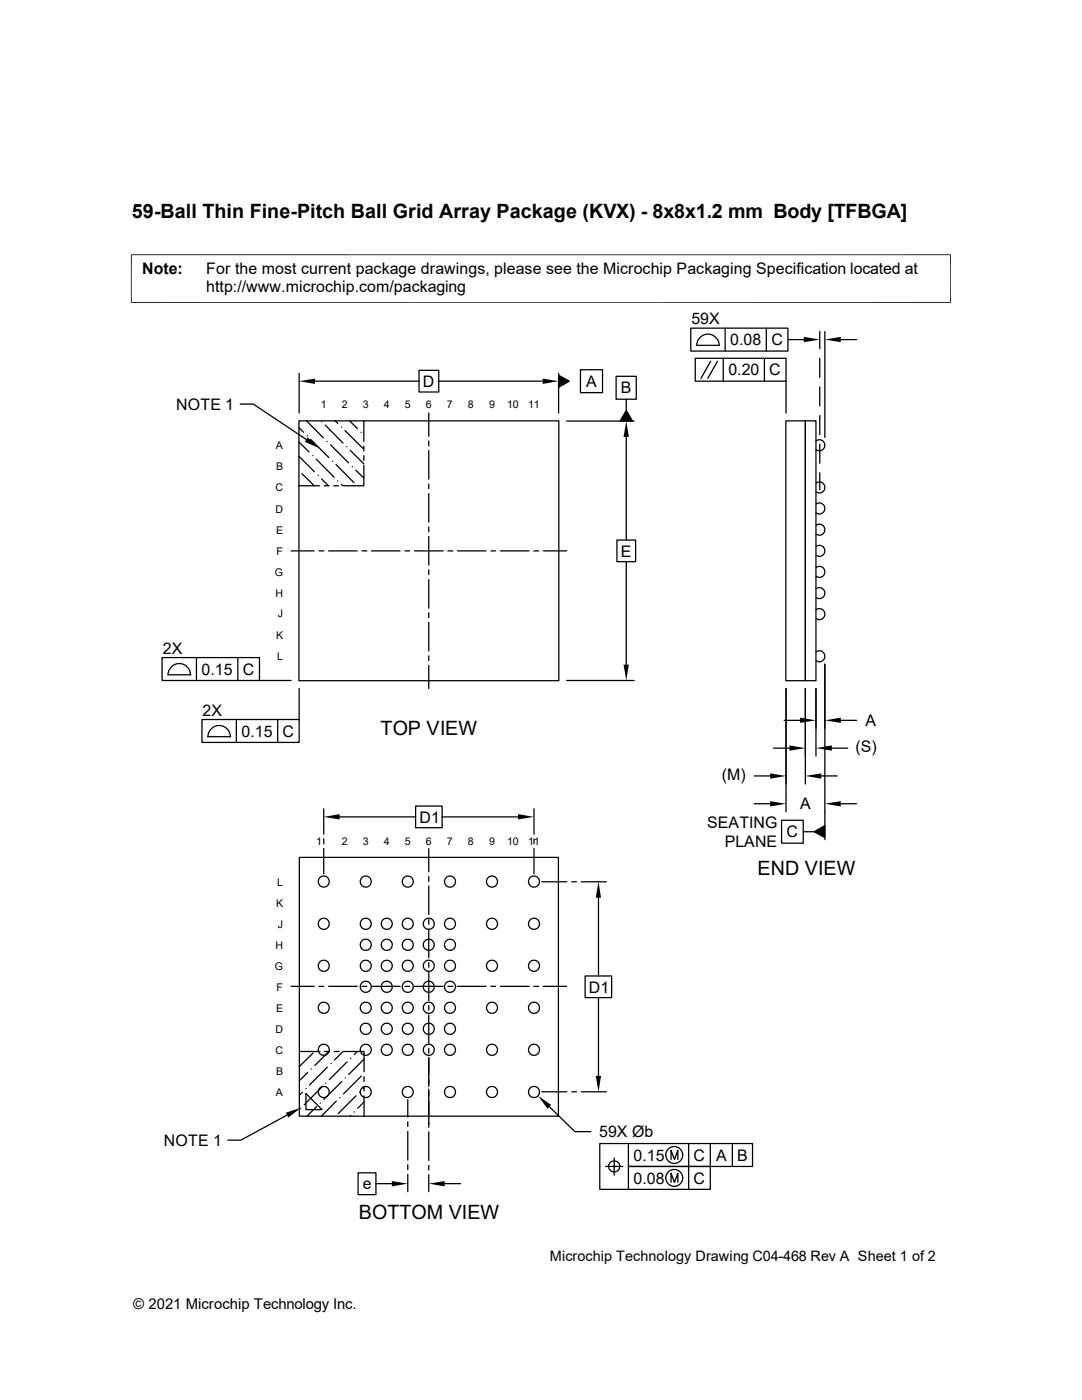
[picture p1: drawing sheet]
<svg xmlns="http://www.w3.org/2000/svg" width="216mm" height="279mm" viewBox="0 0 216 279" stroke-linecap="round" stroke-linejoin="round" font-family="sans-serif">
<g fill="none" stroke="#000" stroke-width=".25">
<path d="M59.7 74.5v7.9M62.9 76.1h20.7M83.6 73.9h3.9v4.3h-3.9zM87.5 76.1h20.8M111.5 74.9l2.1 1.2-2.1 1.2zM111.5 74.5v7.9M115.8 73.8h4.4v4.6h-4.4zM122.9 75.1h4.1v4.6h-4.1zM125 79.7v2.2M137.8 65.5h19.4v4.6h-19.4zM138.7 71.5h18.1v4.6h-18.1zM139 68.9h4.6"/>
<path d="M139 68.9a2.24 2.24 0 0 1 2.3-2.2 2.24 2.24 0 0 1 2.2 2.2M141.8 72.1l-1.9 3.4M143.2 72.1l-2 3.4M144.3 71.5v4.6M144.7 65.5v4.6M152.5 71.5v4.6M152.9 65.5v4.6M156.8 76.1v6.3M157.2 67.8h3.2M163.6 66.2v3.4M163.6 71.5v3.8M163.6 77.2v3.8"/>
<path d="M164.6 66.2v21.1M167.8 67.8h3.1M47.9 80.6h2.6l10.6 7.1M59.6 84h51.9v51.8h-51.9zM59.6 96.8l.2 .1M59.6 91.1l3.1 3M59.6 88.2l2.1 2M59.6 85.3l1 1M59.6 96.9h4.2M60.2 94.5l2.5 2.4M61.2 84l3.3 3.4M61.3 87h.1"/>
<path d="M62 87.7l3.6 3.6M62.4 90.9h.1M63.1 91.7l3.6 3.6M63.5 94.9h.1M64.2 95.6l1.3 1.3M64.2 84.2h.1M64.7 96.9h1M64.9 84.8l3.6 3.6M65.2 88.1h.1M66 88.8l3.6 3.6M66.3 92h.1M66.6 96.9h1"/>
<path d="M66.9 84l.5 .5M67.1 92.7l3.5 3.6M67.4 96h.1M68.1 96.7l.3 .2M68.1 85.2h.1M68.8 85.9l3.6 3.6M69.2 89.2h.1M69.8 84l1.5 1.6M69.9 89.9l2.7 2.7M70.3 93.1h.1M71 93.8l1.6 1.6M72.1 86.3h.1"/>
<path d="M72.6 92.9v4h-4.1M72.6 84v4.1M72.6 89v1M72.6 90.9v1M85.6 82.4v4.7M85.6 88v1M85.6 89.9v5.7M85.6 96.6v.9M85.6 98.5v5.7M113.1 84h13.4M125 81.9l1.2 2.1h-2.5zM125 87.2v20.6"/>
<path d="M156.8 84h3.9v51.8h-3.9zM160.7 84h2.1v51.8h-2.1zM162.8 96.4a1.11 1.11 0 0 1 1.5 .1 1.11 1.11 0 0 1 0 1.5 1.11 1.11 0 0 1-1.5 .2M162.8 88a1.11 1.11 0 0 1 1.5 .1 1.11 1.11 0 0 1 0 1.5 1.11 1.11 0 0 1-1.5 .1M163.6 82.9v3.8M163.6 88.6v3.9M163.6 94.4v3.3M58.1 109.9h4.6M63.7 109.9h.9M65.6 109.9h5.7M72.2 109.9h1M74.1 109.9h5.7"/>
<path d="M80.8 109.9h.9M82.7 109.9h5.7M85.6 105.2v.9M85.6 107.1v5.7M85.6 113.7v1M85.6 115.7v5.7M89.4 109.9h.9M91.3 109.9h5.7M98 109.9h.9M99.9 109.9h5.7M106.5 109.9h1M108.4 109.9h4.7"/>
<path d="M123.1 107.8h3.7v4.3h-3.7zM125 112.1v20.5M162.8 117.5a1.11 1.11 0 0 1 1.5 .1 1.11 1.11 0 0 1 0 1.5 1.11 1.11 0 0 1-1.5 .2M162.8 113.2a1.11 1.11 0 0 1 1.5 .2 1.11 1.11 0 0 1 0 1.5 1.11 1.11 0 0 1-1.5 .1M162.8 109.1a1.11 1.11 0 0 1 1.5 .1 1.11 1.11 0 0 1 0 1.5 1.11 1.11 0 0 1-1.5 .1M162.8 104.8a1.11 1.11 0 0 1 1.5 .2 1.11 1.11 0 0 1 0 1.5 1.11 1.11 0 0 1-1.5 .1M162.8 100.6a1.11 1.11 0 0 1 1.5 .1 1.11 1.11 0 0 1 0 1.5 1.11 1.11 0 0 1-1.5 .2M32.3 131.2h19.5v4.6h-19.5zM33.5 134.7h4.6M33.5 134.7a2.24 2.24 0 0 1 2.3-2.3 2.24 2.24 0 0 1 2.2 2.3M39.2 131.2v4.6M47.5 131.2v4.6"/>
<path d="M51.7 135.8h6.4M59.7 137.4v6.2M85.6 122.3v1M85.6 124.2v5.7M85.6 130.9v.9M85.6 132.8v4.6M113.1 135.8h13.4M156.8 137.4v24.6M160.7 137.4v19.1M162.8 130.1a1.11 1.11 0 0 1 1.5 .1 1.11 1.11 0 0 1 0 1.5 1.11 1.11 0 0 1-1.5 .2M162.8 121.7a1.11 1.11 0 0 1 1.5 .1 1.11 1.11 0 0 1 0 1.5 1.11 1.11 0 0 1-1.5 .1M162.8 137.4v13.5"/>
<path d="M164.6 132.5v35.1M40.3 143.6h19.4v4.6h-19.4zM41.4 147h4.6a2.24 2.24 0 0 0-2.3-2.2 2.24 2.24 0 0 0-2.2 2.2M47.2 143.6v4.6M55.4 143.6v4.6M150.5 154.9h3.2M154.3 149.3h3.2M156.5 143.8h3.1M163.9 154.9h3.1M166 149.3h3.2M167.8 143.8h3.1M59.7 171.1h51.7v51.7h-51.7z"/>
<path d="M64.6 161.4v5.1M64.6 167.4v1M64.6 169.3v5.1M67.8 163h15.1M82.9 160.9h5.3v4.3h-5.3zM85.6 169.4v4.6M85.6 174.9v1M85.6 176.8v5.7M88.2 163h15.2M106.6 161.4v5.1M106.6 167.4v1M106.6 169.3v5.1"/>
<path d="M108.1 176h5M114.1 176h.9M116 176h5M119.4 179.2v15.6M150.5 160.4h3.2M156 163.7h4.3v4.6h-4.3zM160.3 166h2.2M162.5 166l2.1-1.2v2.4zM167.8 160.4h3.1M58.1 196.9h4.6M63.7 196.9h.9M65.6 196.9h5.7"/>
<path d="M72.2 196.9h1M74.1 196.9h5.7M80.8 196.9h.9M82.7 196.9h5.7M85.6 183.5v.9M85.6 185.4v5.7M85.6 192.1v.9M85.6 194v5.7M89.4 196.9h.9M91.3 196.9h5.7M98 196.9h.9M99.9 196.9h5.7"/>
<path d="M106.5 196.9h1M108.4 196.9h4.7M116.8 194.8h5.2v4.3h-5.2zM119.4 199.1v15.6M59.7 209.8h4.1M60.3 218l-.6 .6M61 218.2l3.3 3.2h-3.3zM61 217.3h.1M61.4 214l-1.7 1.7M62.1 213.4h.1M62.5 210.1l-2.8 2.8M64.3 216.9l-3.6 3.6"/>
<path d="M64.8 209.8h.9M65 216.2h.1M65.3 213l-3.5 3.5M65.6 209.8l-2.8 2.8M66 212.3h.1M66.7 209.8h.9M67.1 219.8l-3 3M67.8 219h.1M68.2 215.9l-3.6 3.5M68.5 209.8l-1.7 1.7M68.6 209.8h4v4.1M68.9 215.1h.1"/>
<path d="M69.3 211.9l-3.6 3.6M70 211.2h.1M71 218.7l-3.5 3.6M71.3 209.8l-.6 .7M71.8 218h.1M72.1 214.8l-3.6 3.5M72.6 211.4l-3 3M72.6 217l-.1 .3M72.6 219.9l-1.2 1.3M72.6 214.9v.9M72.6 216.8v.9M72.6 218.7v4.1"/>
<path d="M81.4 219.5v3.4M85.6 200.7v.9M85.6 202.6v5.7M85.6 209.2v1M85.6 211.1v5.7M85.6 217.3v7.7M108.1 217.9h5M114.1 217.9h.9M116 217.9h5M57.3 222.5l-9.3 5h-2.5M60 221.2h.1M63.2 220.8l-1.9 2"/>
<path d="M63.9 220.1h.1M70 222.6l-.2 .2M70.7 221.9h.1M71.5 234.1h3.5v4.3h-3.5zM75 236.2h3.2M81.4 223.9v.9M81.4 225.8v5.7M81.4 232.5v.9M81.4 234.4v3.4M85.6 225.9v5.7M85.6 232.6v.9M85.6 234.4v3.4"/>
<path d="M88.7 236.2h3.2M109.6 220.9l5.1 4.9h3.2M120.8 232.8h3.4M121.4 232.8a1.14 1.14 0 0 1 1.2-1.1 1.14 1.14 0 0 1 1.1 1.1M121.5 232.8a1.1 1.1 0 0 0 1.1 1.1 1.1 1.1 0 0 0 1.1-1.1M122.6 231.1v3.4M125.4 228.2v4.6h16.3v4.6h-22v-9.2h30.5v4.6h-24.8v4.6M133.9 231.4v-1.8l.7 1.8 .7-1.8v1.8M133.9 236v-1.9l.7 1.9 .7-1.9v1.9M137.4 228.2v9.2M141.7 228.2v4.6M146.1 228.2v4.6"/>
<circle cx="64.6" cy="175.9" r="1.11"/>
<circle cx="73" cy="175.9" r="1.11"/>
<circle cx="81.4" cy="175.9" r="1.11"/>
<circle cx="89.8" cy="175.9" r="1.11"/>
<circle cx="98.2" cy="175.9" r="1.11"/>
<circle cx="106.5" cy="175.9" r="1.11"/>
<circle cx="64.6" cy="192.7" r="1.11"/>
<circle cx="64.6" cy="184.4" r="1.11"/>
<circle cx="73" cy="192.7" r="1.11"/>
<circle cx="73" cy="184.4" r="1.11"/>
<circle cx="73" cy="188.5" r="1.11"/>
<circle cx="73" cy="196.9" r="1.11"/>
<circle cx="77.2" cy="192.7" r="1.11"/>
<circle cx="77.2" cy="184.4" r="1.11"/>
<circle cx="77.2" cy="196.9" r="1.11"/>
<circle cx="77.2" cy="188.5" r="1.11"/>
<circle cx="81.4" cy="188.5" r="1.11"/>
<circle cx="81.4" cy="196.9" r="1.11"/>
<circle cx="81.4" cy="192.7" r="1.11"/>
<circle cx="81.4" cy="184.4" r="1.11"/>
<circle cx="85.5" cy="192.7" r="1.11"/>
<circle cx="85.5" cy="188.5" r="1.11"/>
<circle cx="85.5" cy="196.9" r="1.11"/>
<circle cx="85.5" cy="184.4" r="1.11"/>
<circle cx="89.8" cy="192.7" r="1.11"/>
<circle cx="89.8" cy="184.4" r="1.11"/>
<circle cx="89.8" cy="188.5" r="1.11"/>
<circle cx="89.8" cy="196.9" r="1.11"/>
<circle cx="98.2" cy="192.7" r="1.11"/>
<circle cx="98.2" cy="184.4" r="1.11"/>
<circle cx="106.5" cy="192.7" r="1.11"/>
<circle cx="106.5" cy="184.4" r="1.11"/>
<circle cx="64.6" cy="209.5" r="1.11"/>
<circle cx="64.6" cy="217.9" r="1.11"/>
<circle cx="64.6" cy="201.1" r="1.11"/>
<circle cx="73" cy="217.9" r="1.11"/>
<circle cx="73" cy="201.1" r="1.11"/>
<circle cx="73" cy="209.5" r="1.11"/>
<circle cx="73" cy="205.3" r="1.11"/>
<circle cx="77.2" cy="201.1" r="1.11"/>
<circle cx="77.2" cy="205.3" r="1.11"/>
<circle cx="77.2" cy="209.5" r="1.11"/>
<circle cx="81.4" cy="209.5" r="1.11"/>
<circle cx="81.4" cy="205.3" r="1.11"/>
<circle cx="81.4" cy="217.9" r="1.11"/>
<circle cx="81.4" cy="201.1" r="1.11"/>
<circle cx="85.5" cy="209.5" r="1.11"/>
<circle cx="85.5" cy="205.3" r="1.11"/>
<circle cx="85.5" cy="201.1" r="1.11"/>
<circle cx="89.8" cy="217.9" r="1.11"/>
<circle cx="89.8" cy="201.1" r="1.11"/>
<circle cx="89.8" cy="209.5" r="1.11"/>
<circle cx="89.8" cy="205.3" r="1.11"/>
<circle cx="98.2" cy="217.9" r="1.11"/>
<circle cx="98.2" cy="209.5" r="1.11"/>
<circle cx="98.2" cy="201.1" r="1.11"/>
<circle cx="106.5" cy="209.5" r="1.11"/>
<circle cx="106.5" cy="217.9" r="1.11"/>
<circle cx="106.5" cy="201.1" r="1.11"/>
<circle cx="134.5" cy="230.5" r="1.69"/>
<circle cx="134.5" cy="235.1" r="1.69"/>
</g>
<g fill="#000">
<path d="M59.7 76.1l3.2-.5v1zM108.3 75.6l3.2 .5-3.2 .5zM111.5 74.9l2.1 1.2-2.1 1.2zM160.4 67.2l3.2 .6-3.2 .5zM164.6 67.8l3.2-.6v1.1zM61.4 87.3l2.4 2.2-3-1.3zM125 84l.5 3.2h-1.1zM125 81.9l1.2 2.1h-2.5zM124.4 132.6h1.1l-.5 3.2zM153.7 154.3l3.1 .6-3.1 .5zM153.7 159.9l3.1 .5-3.1 .6zM157.5 148.8l3.2 .5-3.2 .5z"/>
<path d="M159.6 143.2l3.2 .6-3.2 .5zM160.7 154.9l3.2-.6v1.1zM162.8 149.3l3.2-.5v1zM164.6 143.8l3.2-.6v1.1zM164.6 160.4l3.2-.5v1.1zM64.6 163l3.2-.5v1zM103.4 162.5l3.2 .5-3.2 .5zM119.4 176l.5 3.2h-1zM162.5 166l2.1-1.2v2.4zM118.9 214.7h1l-.5 3.2zM57 222.1l3.1-1-2.6 1.9zM78.2 235.7l3.2 .5-3.2 .6z"/>
<path d="M85.6 236.2l3.1-.5v1.1zM107.4 218.7l2.6 1.8-.7 .8z"/>
</g>
<path d="M26.1 50.8h163.6M26.2 50.8v9.7M189.7 50.8v9.7M26.1 60.4h163.6" fill="none" stroke="#000" stroke-width=".2"/>
<g font-size="3.9">
<text x="26.3" y="43.5">59-Ball Thin Fine-Pitch Ball Grid Array Package (KVX) - 8x8x1.2 mm Body [TFBGA]</text>
<text x="75.9" y="146.7">TOP VIEW</text>
<text x="151.2" y="174.5">END VIEW</text>
<text x="71.6" y="243.2">BOTTOM VIEW</text>
</g>
<g font-size="3.2">
<text x="28.4" y="54.6">Note:</text>
<text x="41.1" y="54.6">For the most current package drawings, please see the Microchip Packaging Specification located at</text>
<text x="41.1" y="58.3">http://www.microchip.com/packaging</text>
<text x="138" y="64.7">59X</text>
<text x="145.7" y="68.9">0.08</text>
<text x="153.9" y="68.9">C</text>
<text x="84.4" y="77.2">D</text>
<text x="117" y="77.2">A</text>
<text x="145.3" y="74.9">0.20</text>
<text x="153.5" y="74.9">C</text>
<text x="35.2" y="81.8">NOTE 1</text>
<text x="123.9" y="78.5">B</text>
<text x="123.9" y="111.1">E</text>
<text x="32.5" y="130.4">2X</text>
<text x="40.2" y="134.7">0.15</text>
<text x="48.4" y="134.7">C</text>
<text x="40.4" y="142.8">2X</text>
<text x="48.2" y="147">0.15</text>
<text x="56.4" y="147">C</text>
<text x="172.7" y="144.9">A</text>
<text x="144" y="155.7">(M)</text>
<text x="170.7" y="150.1">(S)</text>
<text x="159.6" y="161.5">A</text>
<text x="83.7" y="164.2">D1</text>
<text x="141.1" y="165.3">SEATING</text>
<text x="156.9" y="167.1">C</text>
<text x="144.6" y="169.1">PLANE</text>
<text x="117.5" y="198.1">D1</text>
<text x="119.5" y="226.9">59X Øb</text>
<text x="32.7" y="228.7">NOTE 1</text>
<text x="126.4" y="231.6">0.15</text>
<text x="138.4" y="231.6">C</text>
<text x="142.9" y="231.6">A</text>
<text x="147.1" y="231.6">B</text>
<text x="72.4" y="237.4">e</text>
<text x="126.4" y="236.2">0.08</text>
<text x="138.4" y="236.2">C</text>
</g>
<text font-size="3" x="26.6" y="261.3">© 2021 Microchip Technology Inc.</text>
<text font-size="2.9" x="109.7" y="251.6">Microchip Technology Drawing C04-468 Rev A Sheet 1 of 2</text>
<g font-size="2.1">
<text x="64" y="81.4">1</text>
<text x="68.2" y="81.4">2</text>
<text x="72.4" y="81.4">3</text>
<text x="76.6" y="81.4">4</text>
<text x="80.8" y="81.4">5</text>
<text x="85" y="81.4">6</text>
<text x="89.2" y="81.4">7</text>
<text x="93.3" y="81.4">8</text>
<text x="97.6" y="81.4">9</text>
<text x="101.2" y="81.4">10</text>
<text x="105.4" y="81.4">11</text>
<text x="55" y="89.7">A</text>
<text x="55.1" y="93.9">B</text>
<text x="54.9" y="98.1">C</text>
<text x="54.9" y="102.3">D</text>
<text x="55.1" y="106.5">E</text>
<text x="55.2" y="110.7">F</text>
<text x="54.8" y="114.9">G</text>
<text x="54.9" y="119.1">H</text>
<text x="55.4" y="123.2">J</text>
<text x="55.1" y="127.5">K</text>
<text x="55.3" y="131.7">L</text>
<text x="63.1" y="168.7">1</text>
<text x="68.2" y="168.7">2</text>
<text x="72.4" y="168.7">3</text>
<text x="76.6" y="168.7">4</text>
<text x="80.8" y="168.7">5</text>
<text x="85" y="168.7">6</text>
<text x="89.2" y="168.7">7</text>
<text x="93.3" y="168.7">8</text>
<text x="97.6" y="168.7">9</text>
<text x="101.2" y="168.7">10</text>
<text x="105.4" y="168.7">11</text>
<text x="55.3" y="176.7">L</text>
<text x="55.1" y="180.9">K</text>
<text x="55.4" y="185.1">J</text>
<text x="54.9" y="189.3">H</text>
<text x="54.8" y="193.5">G</text>
<text x="55.2" y="197.7">F</text>
<text x="55.1" y="201.9">E</text>
<text x="54.9" y="206.1">D</text>
<text x="54.9" y="210.3">C</text>
<text x="55.1" y="214.5">B</text>
<text x="55" y="218.7">A</text>
</g>
</svg>
